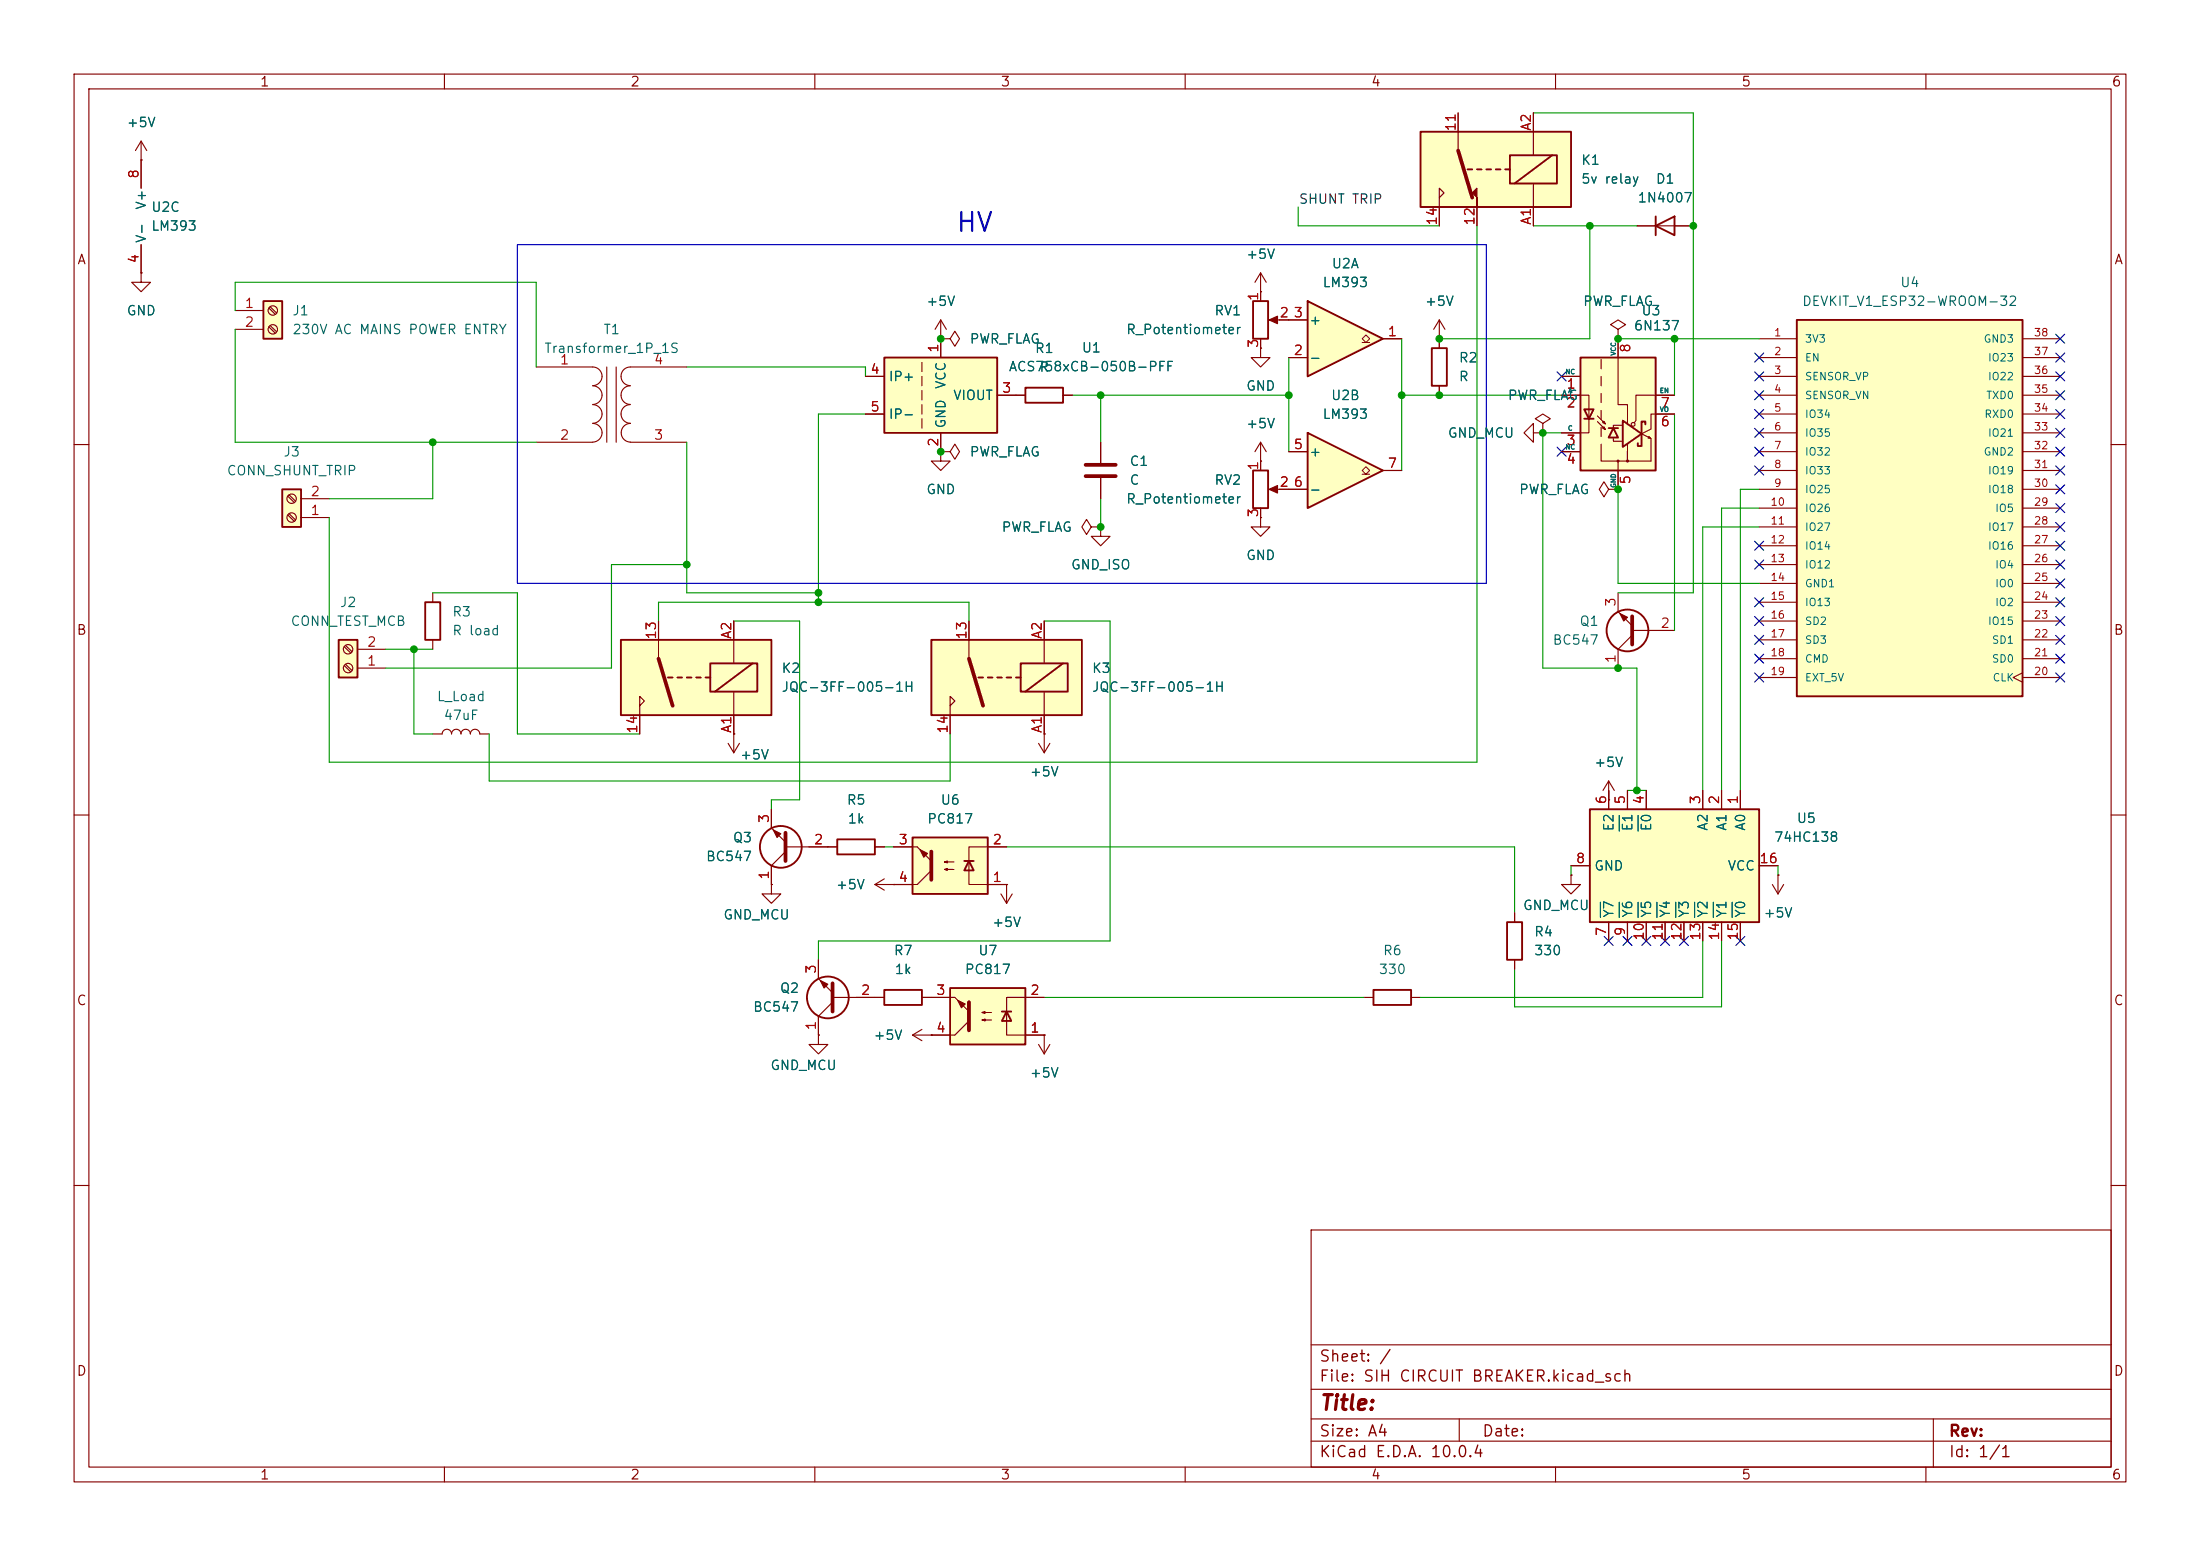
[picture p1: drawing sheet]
<svg xmlns="http://www.w3.org/2000/svg" width="297mm" height="210mm" viewBox="0 0 297 210" stroke-linecap="round" stroke-linejoin="round" font-family="sans-serif">
<g fill="none" stroke="#840000" stroke-width=".15">
<path d="M10 10h277v190h-277zM12 12h273v186h-273zM60 10v2M110 10v2M160 10v2M210 10v2M260 10v2M10 60h2M285 60h2M58.4 99.1h1.3a.64 .64 0 0 1 .6-.7 .64 .64 0 0 1 .7 .7 .64 .64 0 0 1 .6-.7 .64 .64 0 0 1 .6 .7 .64 .64 0 0 1 .7-.7 .64 .64 0 0 1 .6 .7 .64 .64 0 0 1 .6-.7 .64 .64 0 0 1 .7 .7h1.2M10 110h2M285 110h2"/>
<path d="M10 160h2M177 166h108v32h-108zM285 160h2M60 198v2M110 198v2M160 198v2M177 194.5h108M177 191.5h108M177 187.5h108M177 181.5h108M197 191.5v3M210 198v2"/>
<path d="M260 198v2M261 191.5v6.5"/>
</g>
<path d="M83.8 86.4h20.3v10.1h-20.3z" fill="#ffffc2"/>
<path d="M86.4 95.3l.6-.7-.6-.6v5.1M88.9 83.8v5.1M99.1 83.8v5.7M99.1 93.3v5.8" fill="none" stroke="#840000" stroke-width=".15"/>
<path d="M83.8 86.4h20.3v10.1h-20.3zM90.2 91.4h.6M91.4 91.4h.7M92.7 91.4h.6M94 91.4h.6M95.2 91.4h.7M95.9 89.5h6.3v3.8h-6.3zM101.6 89.5l-5.1 3.8" fill="none" stroke="#840000" stroke-width=".25"/>
<path d="M88.9 88.9l1.9 6.4" fill="none" stroke="#840000" stroke-width=".51"/>
<path d="M191.8 17.8h20.3v10.1h-20.3z" fill="#ffffc2"/>
<g fill="none" stroke="#840000" stroke-width=".15">
<path d="M19 19.1l-.7 1.2M19 19.1l.8 1.2M19 19.1v2.5M196.8 15.2v5.1M207 15.2v5.8M19 21.6h.1M194.3 26.7l.6-.7-.6-.6v5.1M199.4 27.9v2.6M207 24.8v5.7M194.3 45.7v1.3M194.3 52.1v1.2M58.4 80v1.3"/>
<path d="M58.4 86.4v1.2"/>
</g>
<path d="M191.8 17.8h20.3v10.1h-20.3zM198.1 22.9h.7M199.4 22.9h.6M200.7 22.9h.6M201.9 22.9h.7M203.2 22.9h.6M203.8 21h6.4v3.8h-6.4zM209.5 21l-5 3.8M193.3 47h2v5.1h-2zM57.4 81.3h2v5.1h-2z" fill="none" stroke="#840000" stroke-width=".25"/>
<path d="M199.4 25.4v2.5v-1.2l-.6-.7z" fill="#840000" stroke="#840000" stroke-width=".15"/>
<path d="M196.8 20.3l2 6.4" fill="none" stroke="#840000" stroke-width=".51"/>
<path d="M38.1 66h2.5v5.1h-2.5z" fill="#ffffc2"/>
<path d="M138.4 52.3h5.1v2.1h-5.1zM38.1 66h2.5v5.1h-2.5z" fill="none" stroke="#840000" stroke-width=".25"/>
<g fill="none" stroke="#840000" stroke-width=".15">
<path d="M127 45.7h1.3l.6-1 .6 1-.6 1-.6-1M127 45.7h.1M137.2 53.3h1.2M143.5 53.3h1.3M38.9 69.5l.8 .9M38.9 67l.8 .8M39 69.3l.9 .9M39 66.8l.9 .8M40.6 69.9h3.8M40.6 67.3h3.8M127 61h1.3l.6-1.1 .6 1.1-.6 1-.6-1M127 61h.1"/>
<path d="M127 61v1.2h1.3l-1.3 1.3-1.3-1.3h1.3M217.2 66l-.7-1-.6 1 .6 1.1 .7-1.1h1.2M218.4 66h.1"/>
<circle cx="39.4" cy="67.3" r=".63"/>
<circle cx="39.4" cy="69.8" r=".63"/>
</g>
<path d="M213.4 48.3h10.1v15.2h-10.1z" fill="#ffffc2"/>
<g fill="none" stroke="#840000" stroke-width=".15">
<path d="M127 45.7h.1M127 43.2l-.8 1.3M127 43.2l.8 1.3M127 43.2v2.5M210.8 53.3h3.7v5.1h-3.7M210.8 50.8h2.6M215.6 56.1l1.1 1.1-.3-.2 .1-.1 .2 .3M215.6 56.9l1.1 1.1-.3-.2 .1-.2 .2 .4M216.2 59.9v2.3h2.2M216.2 48.5v1.3M216.2 50.8v1.3M216.2 53.1v1.3"/>
<path d="M216.2 55.4v1.2M216.2 57.7v1.2M217.8 59.2v.4h1.3M218.4 45.7v8.9h1.3v2.6M218.9 57.4h-1.1v.4M226.1 55.9h-3.2v2l-1.3 .6 1.3 .7v3h-3.2v-2.3M226.1 53.3h-5.2v3.5l-.3 .2M210.8 61h2.6M219.7 61v1.2h-1.3v3.8M218.4 80v2.6l1.9 1.9M220.3 85.7l-1.9 1.9v2.6M220.3 85.1h5.8"/>
<circle cx="220.5" cy="57.3" r=".25"/>
</g>
<g fill="none" stroke="#840000" stroke-width=".25">
<path d="M213.4 48.3h10.1v15.2h-10.1zM213.9 55.2h1.2l-.6 1.3zM213.9 56.5h1.2M217.2 57.8h1.2M217.8 57.8l.6 1.3h-1.2zM219.1 56.8l2.5 1.7-2.5 1.8zM221.6 58.5v1.7h-.5v-.4M222.1 57.3v-.4h-.5v1.6"/>
<circle cx="219.7" cy="85.1" r="2.82"/>
</g>
<g fill="#840000" stroke="#840000" stroke-width=".15">
<path d="M218.7 82.8l1 .5-.5 .5z"/>
<circle cx="218.4" cy="62.2" r=".13"/>
<circle cx="219.7" cy="62.2" r=".13"/>
</g>
<path d="M222.6 58.9l.3 .3-.4-.1z" fill="#840000" stroke="#840000" stroke-width=".14"/>
<path d="M220.3 83.2v3.8" fill="none" stroke="#840000" stroke-width=".51"/>
<path d="M45.7 86.4h2.6v5h-2.6z" fill="#ffffc2"/>
<path d="M45.7 86.4h2.6v5h-2.6z" fill="none" stroke="#840000" stroke-width=".25"/>
<g fill="none" stroke="#840000" stroke-width=".15">
<path d="M170.2 39.4h.1M170.2 36.8l-.8 1.3M170.2 36.8l.7 1.3M170.2 36.8v2.6M194.3 45.7h.1M194.3 43.2l-.8 1.3M194.3 43.2l.8 1.3M194.3 43.2v2.5M46.5 89.8l.8 .9M46.5 87.3l.8 .8M46.7 89.7l.8 .8M46.7 87.1l.8 .9"/>
<path d="M48.3 90.2h3.8M48.3 87.6h3.8"/>
<circle cx="47" cy="90.2" r=".63"/>
<circle cx="47" cy="87.6" r=".63"/>
</g>
<path d="M119.4 48.3h15.2v10.1h-15.2z" fill="#ffffc2"/>
<path d="M119.4 48.3h15.2v10.1h-15.2zM169.2 63.5h2v5.1h-2zM185.4 133.6h5.1v2h-5.1zM203.5 124.5h2v5h-2z" fill="none" stroke="#840000" stroke-width=".25"/>
<g fill="none" stroke="#840000" stroke-width=".15">
<path d="M19 21.6v3.8M19 33v3.8M116.8 50.8h2.6M116.8 55.9h2.6M124.5 48.9v1.3M124.5 50.8v1.3M124.5 52.7v1.3M124.5 54.6v1.3M124.5 56.5v1.3M127 45.7v2.6M127 58.4v2.6M134.6 53.3h2.6"/>
<path d="M170.2 62.2v1.3M170.2 68.6v1.3M171.7 66h2.3M212.1 118.1v1.3h1.3l-1.3 1.3-1.3-1.3h1.3M212.1 118.1h.1M123.2 139.7l1.3 .8M123.2 139.7h2.5M124.5 138.9l-1.3 .8M125.7 139.7h.1M184.1 134.6h1.3M190.5 134.6h1.3M204.5 123.2v1.3"/>
<path d="M204.5 129.5v1.3"/>
</g>
<path d="M171.3 66l1.2-.5v1z" fill="#840000" stroke="#840000" stroke-width=".15"/>
<path d="M128.3 133.4h10.1v7.6h-10.1z" fill="#ffffc2"/>
<path d="M119.4 133.6h5.1v2h-5.1zM128.3 133.4h10.1v7.6h-10.1zM135.3 136.5h1.2M135.9 136.5l.6 1.3h-1.2z" fill="none" stroke="#840000" stroke-width=".25"/>
<g fill="none" stroke="#840000" stroke-width=".15">
<path d="M135.9 119.4h.1M135.9 119.4v2.5M118.1 134.6h1.3M124.5 134.6h4.4M130.8 137.8l-1.9 1.9h-3.2M132.6 137.7l.4 .1v-.3l-.4 .2h1.3M132.6 136.7l.4 .1v-.3l-.4 .2h1.3M135.1 120.7l.8 1.2M136.7 120.7l-.8 1.2M141 134.6h-5.1v5.1h5.1M141 139.7h.1M141 139.7v2.5"/>
<path d="M140.2 141l.8 1.2M141.7 141l-.7 1.2"/>
</g>
<path d="M130.8 135.3v3.8" fill="none" stroke="#840000" stroke-width=".51"/>
<g fill="#840000" stroke="#840000" stroke-width=".15">
<path d="M129.3 135l1 .5-.5 .5z"/>
<path d="M128.9 134.6l1.9 1.9z"/>
</g>
<path d="M123.2 113h10.1v7.7h-10.1z" fill="#ffffc2"/>
<path d="M113 113.3h5.1v2h-5.1zM123.2 113h10.1v7.7h-10.1zM130.2 116.2h1.2M130.8 116.2l.6 1.3h-1.2z" fill="none" stroke="#840000" stroke-width=".25"/>
<path d="M111.8 114.3h1.2M118.1 114.3h1.3M118.1 119.4l1.3 .7M119.4 118.6l-1.3 .8M120.6 119.4h.1M120.6 114.3h3.2M125.7 117.5l-1.9 1.9h-5.7M127.5 117.3l.4 .2v-.3l-.4 .1h1.3M127.5 116.3l.4 .2v-.3l-.4 .1h1.3M135.9 114.3h-5.1v5.1h5.1" fill="none" stroke="#840000" stroke-width=".15"/>
<path d="M125.7 114.9v3.8" fill="none" stroke="#840000" stroke-width=".51"/>
<g fill="#840000" stroke="#840000" stroke-width=".15">
<path d="M124.2 114.7l1 .5-.5 .5z"/>
<path d="M123.8 114.3l1.9 1.9z"/>
</g>
<path d="M125.7 86.4h20.3v10.1h-20.3z" fill="#ffffc2"/>
<path d="M128.3 95.3l.6-.7-.6-.6v5.1M130.8 83.8v5.1M141 99.1h.1M141 83.8v5.7M141 93.3v8.3M140.2 100.3l.8 1.3M141.7 100.3l-.7 1.3" fill="none" stroke="#840000" stroke-width=".15"/>
<path d="M125.7 86.4h20.3v10.1h-20.3zM132.1 91.4h.6M133.3 91.4h.7M134.6 91.4h.7M135.9 91.4h.6M137.2 91.4h.6M137.8 89.5h6.3v3.8h-6.3zM143.5 89.5l-5.1 3.8" fill="none" stroke="#840000" stroke-width=".25"/>
<path d="M130.8 88.9l1.9 6.4" fill="none" stroke="#840000" stroke-width=".51"/>
<path d="M242.6 43.2h30.4v50.8h-30.4z" fill="#ffffc2"/>
<path d="M242.6 43.2h30.4v50.8h-30.4z" fill="none" stroke="#840000" stroke-width=".25"/>
<g fill="none" stroke="#840000" stroke-width=".15">
<path d="M237.5 45.7h5.1M237.5 48.3h5.1M237.5 50.8h5.1M237.5 53.3h5.1M237.5 55.9h5.1M237.5 58.4h5.1M273 45.7h5.1M273 48.3h5.1M273 50.8h5.1M273 53.3h5.1M273 55.9h5.1M273 58.4h5.1"/>
<path d="M237.5 61h5.1M237.5 63.5h5.1M237.5 66h5.1M237.5 68.6h5.1M237.5 71.1h5.1M237.5 73.7h5.1M237.5 76.2h5.1M237.5 78.7h5.1M273 61h5.1M273 63.5h5.1M273 66h5.1M273 68.6h5.1"/>
<path d="M273 71.1h5.1M273 73.7h5.1M273 76.2h5.1M273 78.7h5.1M99.1 99.1h.1M99.1 99.1v2.5M237.5 81.3h5.1M237.5 83.8h5.1M237.5 86.4h5.1M237.5 88.9h5.1M237.5 91.4h5.1M273 90.8l-1.2 .6 1.2 .7"/>
<path d="M273 81.3h5.1M273 83.8h5.1M273 86.4h5.1M273 88.9h5.1M273 91.4h5.1M98.3 100.3l.8 1.3M99.8 100.3l-.7 1.3M104.1 119.4v1.3h1.3l-1.3 1.2-1.2-1.2h1.2M104.1 119.4h.1M239.3 119.4l.7 1.3M240 118.1h.1M240 118.1v2.6"/>
<path d="M240.8 119.4l-.8 1.3"/>
</g>
<path d="M214.6 109.2h22.9v15.3h-22.9z" fill="#ffffc2"/>
<path d="M223.5 30.5l2.6-1.3v2.6zM223.5 29.2v2.6M214.6 109.2h22.9v15.3h-22.9z" fill="none" stroke="#840000" stroke-width=".25"/>
<g fill="none" stroke="#840000" stroke-width=".15">
<path d="M19 36.8v1.3h1.3l-1.3 1.3-1.2-1.3h1.2M19 36.8h.1M221 30.5h7.6M207 58.4v-1.2l-1.3 1.2 1.3 1.3v-1.3h1.3M208.3 58.4h.1M208.3 57.2l1-.7-1-.6-1 .6 1 .7v1.2M212.1 116.8h2.5M217.2 108h.1M217.2 105.4v3.8M217.2 105.4l-.8 1.3M217.2 105.4l.7 1.3M219.7 106.7v2.5"/>
<path d="M222.2 106.7v2.5M229.9 106.7v2.5M232.4 106.7v2.5M234.9 106.7v2.5M237.5 116.8h2.5M217.2 124.5v2.5M219.7 124.5v2.5M222.2 124.5v2.5M224.8 124.5v2.5M227.3 124.5v2.5M229.9 124.5v2.5M232.4 124.5v2.5"/>
<path d="M234.9 124.5v2.5"/>
</g>
<path d="M218.6 110.1v2.1M221.1 110.1v2.1M216.1 121.8v2M218.6 121.8v2M221.1 121.8v2M223.7 121.8v2M226.2 121.8v2M228.8 121.8v2M231.3 121.8v2M233.8 121.8v2" fill="none" stroke="#006464" stroke-width=".15"/>
<path d="M35.6 40.6h2.5v5.1h-2.5z" fill="#ffffc2"/>
<g fill="none" stroke="#840000" stroke-width=".25">
<path d="M35.6 40.6h2.5v5.1h-2.5z"/>
<circle cx="105.4" cy="114.3" r="2.82"/>
<circle cx="111.8" cy="134.6" r="2.82"/>
</g>
<g fill="none" stroke="#840000" stroke-width=".15">
<path d="M31.7 41.9h3.9M31.7 44.5h3.9M36.3 41.6l.9 .8M36.3 44.1l.9 .9M36.5 41.4l.8 .8M36.5 43.9l.8 .9M72.4 49.5h7.6a1.26 1.26 0 0 1 1.3 1.3 1.26 1.26 0 0 1-1.3 1.3M72.4 59.7h7.6M80 52.1a1.26 1.26 0 0 1 1.3 1.2 1.26 1.26 0 0 1-1.3 1.3M80 54.6a1.26 1.26 0 0 1 1.3 1.3 1.26 1.26 0 0 1-1.3 1.2 1.27 1.27 0 0 1 1.3 1.3 1.27 1.27 0 0 1-1.3 1.3M81.9 49.5v10.2M83.2 49.5v10.2"/>
<path d="M85.1 52.1a1.25 1.25 0 0 0-1.3 1.2 1.25 1.25 0 0 0 1.3 1.3M85.1 54.6a1.25 1.25 0 0 0-1.3 1.3 1.25 1.25 0 0 0 1.3 1.2M85.1 59.7h7.6M85.1 57.2a1.26 1.26 0 0 0-1.2 1.2 1.26 1.26 0 0 0 1.2 1.3M92.7 49.5h-7.6a1.25 1.25 0 0 0-1.3 1.3 1.25 1.25 0 0 0 1.3 1.2M218.4 44.5l1.1-.7-1.1-.6-1 .6 1 .7v1.2M218.4 45.7h.1M147.3 71.1l-.6-1-.7 1 .7 1 .6-1h1.3M148.6 71.1v1.3h1.3l-1.3 1.3-1.3-1.3h1.3M148.6 71.1h.1M170.2 69.9v1.2h1.2l-1.2 1.3-1.3-1.3h1.3M170.2 69.9h.1"/>
<path d="M104.1 109.2v2.6l1.9 1.9M106 114.3h5.8M106 114.9l-1.9 1.9v2.6M110.5 139.7v1.3h1.3l-1.3 1.2-1.3-1.2h1.3M110.5 139.7h.1M110.5 129.5v2.6l1.9 1.9M112.4 134.6h5.7M112.4 135.3l-1.9 1.9v2.5"/>
<circle cx="36.8" cy="44.4" r=".63"/>
<circle cx="36.8" cy="41.9" r=".63"/>
</g>
<path d="M106 112.4v3.8M112.4 132.7v3.8" fill="none" stroke="#840000" stroke-width=".51"/>
<g fill="#840000" stroke="#840000" stroke-width=".15">
<path d="M104.4 112l1 .5-.5 .5z"/>
<path d="M110.7 132.3l1.1 .5-.5 .6z"/>
</g>
<path d="M176.5 58.4l10.2 5.1-10.2 5.1z" fill="#ffffc2"/>
<path d="M176.5 58.4l10.2 5.1-10.2 5.1z" fill="none" stroke="#840000" stroke-width=".25"/>
<path d="M183.9 64h.5l-.5-.5 .5-.5 .5 .5-.5 .5h.5" fill="none" stroke="#840000" stroke-width=".14"/>
<path d="M174 61h2.5M174 66h2.5M186.7 63.5h2.5" fill="none" stroke="#840000" stroke-width=".15"/>
<path d="M176.5 40.6l10.2 5.1-10.2 5.1z" fill="#ffffc2"/>
<path d="M169.2 40.6h2v5.1h-2zM176.5 40.6l10.2 5.1-10.2 5.1z" fill="none" stroke="#840000" stroke-width=".25"/>
<path d="M183.9 46.2h.5l-.5-.5 .5-.5 .5 .5-.5 .5h.5" fill="none" stroke="#840000" stroke-width=".14"/>
<g fill="none" stroke="#840000" stroke-width=".15">
<path d="M196.8 15.2v2.6M207 15.2v2.6M19 21.6h.1M19 36.8h.1M19 21.6v3.8M19 33v3.8M170.2 39.4h.1M170.2 39.4v1.2M194.3 27.9v2.6M199.4 27.9v2.6M207 27.9v2.6M221 30.5h2.5"/>
<path d="M226.1 30.5h2.5M116.8 50.8h2.6M116.8 55.9h2.6M127 45.7h.1M127 45.7v2.6M127 58.4v2.6M134.6 53.3h3.8M143.5 53.3h1.3M148.6 59.7v2.8M170.2 47v1.3h1.2l-1.2 1.2-1.3-1.2h1.3M170.2 47h.1M170.2 45.7v1.3"/>
<path d="M170.2 59.7v3.8M170.2 59.7l-.8 1.3M170.2 59.7l.7 1.3M171.7 43.2h4.8M174 48.3h2.5M186.7 45.7h2.5M194.3 45.7h.1M194.3 45.7v1.3M194.3 52.1v1.2M208.3 58.4h.1M210.8 50.8h2.6M210.8 53.3h2.6"/>
<path d="M210.8 58.4h2.6M218.4 45.7h.1M218.4 45.7v2.6M223.5 53.3h2.6M223.5 55.9h2.6M127 61h.1M148.6 71.1h.1M148.6 64.5v2.8M170.2 62.2h.1M170.2 69.9h.1M170.2 68.6v1.3M172.7 66h3.8"/>
<path d="M174 61h2.5M186.7 63.5h2.5M210.8 61h2.6M218.4 66h.1M218.4 63.5v2.5M86.4 96.5v2.6M88.9 83.8v2.6M99.1 99.1h.1M99.1 83.8v2.6M99.1 96.5v2.6M128.3 96.5v2.6M130.8 83.8v2.6"/>
<path d="M141 99.1h.1M141 83.8v2.6M141 96.5v2.6M104.1 119.4h.1M104.1 109.2v2.6M104.1 116.8v2.6M109.2 114.3h3.8M118.1 114.3h1.3M120.6 119.4h.1M120.6 114.3h2.6M120.6 119.4h2.6M133.3 114.3h2.6"/>
<path d="M133.3 119.4h2.6M135.9 119.4h.1M212.1 118.1h.1M212.1 116.8h2.5M217.2 108h.1M217.2 106.7v2.5M219.7 106.7v2.5M222.2 106.7v2.5M229.9 106.7v2.5M232.4 106.7v2.5M234.9 106.7v2.5M237.5 116.8h2.5"/>
<path d="M240 118.1h.1M110.5 139.7h.1M110.5 129.5v2.6M110.5 137.2v2.5M115.6 134.6h3.8M124.5 134.6h3.8M125.7 139.7h.1M125.7 139.7h2.6M138.4 134.6h2.6M138.4 139.7h2.6M141 139.7h.1M204.5 123.2v1.3"/>
<path d="M204.5 129.5v1.3M217.2 124.5v2.5M219.7 124.5v2.5M222.2 124.5v2.5M224.8 124.5v2.5M227.3 124.5v2.5M229.9 124.5v2.5M232.4 124.5v2.5M234.9 124.5v2.5"/>
</g>
<path d="M171.3 43.2l1.2-.5v1z" fill="#840000" stroke="#840000" stroke-width=".15"/>
<path d="M146.6 62.7h4M146.6 64.3h4" fill="none" stroke="#840000" stroke-width=".51"/>
<g fill="none" stroke="#009600" stroke-width=".15">
<path d="M207 15.2h21.6v64.8h-10.2M175.3 27.9v2.6h19M199.4 30.5v72.4h-155v-33M207 30.5h14M214.6 30.5v15.2h-20.3M31.7 44.5v15.2h40.7M31.7 41.9v-3.8h40.7v11.4M58.4 59.7v7.6h-14M92.7 49.5h24.1v1.3M92.7 59.7v20.3h17.8M116.8 55.9h-6.3v25.4M144.8 53.3h29.2"/>
<path d="M148.6 53.3v6.4M174 48.3v12.7M189.2 53.3h21.6M189.2 45.7v17.8M210.8 58.4h-2.5v31.8h12.7v16.5M218.4 45.7h19.1M226.1 45.7v7.6M226.1 55.9v29.2M92.7 76.2h-10.2v14h-30.4M148.6 67.3v3.8M218.4 66v12.7h19.1M237.5 71.1h-7.6v35.6"/>
<path d="M237.5 68.6h-5.1v38.1M237.5 66h-2.6v40.7M52.1 87.6h6.3M55.9 87.6v11.5h2.5M58.4 80h11.4v19.1h16.6M66 99.1v6.3h62.3v-6.3M88.9 83.8v-2.5h41.9v2.5M99.1 83.8h8.8v24.2h-3.8v1.2M141 83.8h8.9v43.2h-39.4v2.5M119.4 114.3h1.2M135.9 114.3h68.6v8.9M212.1 116.8v1.3"/>
<path d="M217.2 106.7v1.3M219.7 106.7h2.5M240 116.8v1.3M141 134.6h43.1M229.9 127v7.6h-38.1M232.4 127v8.9h-27.9v-5.1"/>
</g>
<g fill="none" stroke="#000084" stroke-width=".15">
<path d="M210.2 50.2l1.2 1.2M211.4 50.2l-1.2 1.2M236.9 47.7l1.2 1.2M236.9 55.3l1.2 1.2M236.9 52.7l1.2 1.2M236.9 50.2l1.2 1.2M236.9 57.8l1.2 1.2M238.1 47.7l-1.2 1.2M238.1 55.3l-1.2 1.2M238.1 52.7l-1.2 1.2M238.1 50.2l-1.2 1.2M238.1 57.8l-1.2 1.2"/>
<path d="M277.5 55.3l1.2 1.2M277.5 57.8l1.2 1.2M277.5 52.7l1.2 1.2M277.5 47.7l1.2 1.2M277.5 45.1l1.2 1.2M277.5 50.2l1.2 1.2M278.7 47.7l-1.2 1.2M278.7 45.1l-1.2 1.2M278.7 55.3l-1.2 1.2M278.7 57.8l-1.2 1.2M278.7 52.7l-1.2 1.2M278.7 50.2l-1.2 1.2"/>
<path d="M210.2 60.4l1.2 1.2M211.4 60.4l-1.2 1.2M236.9 75.6l1.2 1.2M236.9 73.1l1.2 1.2M236.9 62.9l1.2 1.2M236.9 60.4l1.2 1.2M238.1 75.6l-1.2 1.2M238.1 73.1l-1.2 1.2M238.1 62.9l-1.2 1.2M238.1 60.4l-1.2 1.2M277.5 68l1.2 1.2M277.5 62.9l1.2 1.2"/>
<path d="M277.5 65.4l1.2 1.2M277.5 60.4l1.2 1.2M277.5 75.6l1.2 1.2M277.5 73.1l1.2 1.2M277.5 78.1l1.2 1.2M277.5 70.5l1.2 1.2M278.7 68l-1.2 1.2M278.7 62.9l-1.2 1.2M278.7 65.4l-1.2 1.2M278.7 60.4l-1.2 1.2M278.7 75.6l-1.2 1.2M278.7 73.1l-1.2 1.2"/>
<path d="M278.7 78.1l-1.2 1.2M278.7 70.5l-1.2 1.2M236.9 83.2l1.2 1.2M236.9 88.3l1.2 1.2M236.9 85.8l1.2 1.2M236.9 80.7l1.2 1.2M236.9 90.8l1.2 1.2M238.1 83.2l-1.2 1.2M238.1 88.3l-1.2 1.2M238.1 85.8l-1.2 1.2M238.1 80.7l-1.2 1.2M238.1 90.8l-1.2 1.2"/>
<path d="M277.5 80.7l1.2 1.2M277.5 88.3l1.2 1.2M277.5 83.2l1.2 1.2M277.5 90.8l1.2 1.2M277.5 85.8l1.2 1.2M278.7 80.7l-1.2 1.2M278.7 88.3l-1.2 1.2M278.7 83.2l-1.2 1.2M278.7 90.8l-1.2 1.2M278.7 85.8l-1.2 1.2M216.6 126.4l1.2 1.2M217.8 126.4l-1.2 1.2"/>
<path d="M219.1 126.4l1.2 1.2M220.3 126.4l-1.2 1.2M221.6 126.4l1.3 1.2M222.9 126.4l-1.3 1.2M224.2 126.4l1.2 1.2M225.4 126.4l-1.2 1.2M226.7 126.4l1.2 1.2M227.9 126.4l-1.2 1.2M234.3 126.4l1.3 1.2M235.6 126.4l-1.3 1.2"/>
</g>
<path d="M69.8 33h130.9v45.7h-130.9z" fill="none" stroke="#0000c2" stroke-width=".15"/>
<path d="M218.6 110.1v2.1M221.1 110.1v2.1M216.1 121.8v2M218.6 121.8v2M221.1 121.8v2M223.7 121.8v2M226.2 121.8v2M228.8 121.8v2M231.3 121.8v2M233.8 121.8v2" fill="none" stroke="#006464" stroke-width=".15"/>
<g fill="#009600" stroke="#009600" stroke-width=".14">
<circle cx="127" cy="45.7" r=".46"/>
<circle cx="127" cy="61" r=".46"/>
<circle cx="148.6" cy="71.1" r=".46"/>
<circle cx="92.7" cy="76.2" r=".46"/>
<circle cx="55.9" cy="87.6" r=".46"/>
<circle cx="58.4" cy="59.7" r=".46"/>
<circle cx="110.5" cy="81.3" r=".46"/>
<circle cx="110.5" cy="80" r=".46"/>
<circle cx="228.6" cy="30.5" r=".46"/>
<circle cx="226.1" cy="45.7" r=".46"/>
<circle cx="189.2" cy="53.3" r=".46"/>
<circle cx="194.3" cy="53.3" r=".46"/>
<circle cx="194.3" cy="45.7" r=".46"/>
<circle cx="218.4" cy="45.7" r=".46"/>
<circle cx="214.6" cy="30.5" r=".46"/>
<circle cx="208.3" cy="58.4" r=".46"/>
<circle cx="218.4" cy="90.2" r=".46"/>
<circle cx="221" cy="106.7" r=".46"/>
<circle cx="218.4" cy="66" r=".46"/>
<circle cx="148.6" cy="53.3" r=".46"/>
<circle cx="174" cy="53.3" r=".46"/>
</g>
<text font-size="2.5" fill="#0000c2" x="128.9" y="31.9">HV</text>
<text font-size="2" fill="#840000" x="178" y="190.8">Title:</text>
<g font-size="1.5" fill="#840000">
<text x="178" y="184.2">Sheet: /</text>
<text x="178" y="186.9">File: SIH CIRCUIT BREAKER.kicad_sch</text>
<text x="178" y="197.1">KiCad E.D.A. 10.0.4</text>
<text x="178" y="194.3">Size: A4</text>
<text x="200" y="194.3">Date:</text>
<text x="263" y="194.3">Rev:</text>
<text x="263" y="197.1">Id: 1/1</text>
</g>
<g font-size="1.3" fill="#840000">
<text x="35" y="12">1</text>
<text x="85" y="12">2</text>
<text x="135" y="12">3</text>
<text x="185" y="12">4</text>
<text x="235" y="12">5</text>
<text x="285" y="12">6</text>
<text x="10.3" y="36">A</text>
<text x="285.3" y="36">A</text>
<text x="10.3" y="86">B</text>
<text x="285.3" y="86">B</text>
<text x="10.3" y="136">C</text>
<text x="285.3" y="136">C</text>
<text x="10.3" y="186">D</text>
<text x="285.3" y="186">D</text>
<text x="35" y="200">1</text>
<text x="85" y="200">2</text>
<text x="135" y="200">3</text>
<text x="185" y="200">4</text>
<text x="235" y="200">5</text>
<text x="285" y="200">6</text>
</g>
<g font-size="1.3" fill="#006464">
<text x="17" y="17.5">+5V</text>
<text x="213.4" y="22.6">K1</text>
<text x="20" y="28.4" transform="rotate(-90 20 28.4)">V+</text>
<text x="20.3" y="28.9">U2C</text>
<text x="213.4" y="25.1">5v relay</text>
<text x="221" y="27.6">1N4007</text>
<text x="223.4" y="25.1">D1</text>
<text x="20" y="32.9" transform="rotate(-90 20 32.9)">V-</text>
<text x="20.3" y="31.5">LM393</text>
<text x="168.1" y="35.3">+5V</text>
<text x="125" y="41.6">+5V</text>
<text x="178.5" y="39.1">LM393</text>
<text x="179.7" y="36.5">U2A</text>
<text x="192.3" y="41.6">+5V</text>
<text x="213.6" y="41.6">PWR_FLAG</text>
<text x="243.2" y="41.6">DEVKIT_V1_ESP32-WROOM-32</text>
<text x="256.4" y="39.1">U4</text>
<text x="17" y="42.9">GND</text>
<text x="39.4" y="42.9">J1</text>
<text x="39.4" y="45.4">230V AC MAINS POWER ENTRY</text>
<text x="73.4" y="48">Transformer_1P_1S</text>
<text x="81.4" y="45.4">T1</text>
<text x="130.8" y="46.7">PWR_FLAG</text>
<text x="139.6" y="48">R1</text>
<text x="145.9" y="47.9">U1</text>
<text x="151.9" y="45.4">R_Potentiometer</text>
<text x="163.9" y="42.9">RV1</text>
<text x="176.7" y="44.2">+</text>
<text x="220.5" y="44.9">6N137</text>
<text x="221.5" y="42.9">U3</text>
<text x="119.9" y="51.8">IP+</text>
<text x="128" y="52.6" transform="rotate(-90 128 52.6)">VCC</text>
<text x="136.1" y="50.4">ACS758xCB-050B-PFF</text>
<text x="140.2" y="50.5">R</text>
<text x="168.1" y="53">GND</text>
<text x="176.7" y="49.2">-</text>
<text x="196.9" y="49.2">R2</text>
<text x="196.9" y="51.8">R</text>
<text x="119.9" y="56.9">IP-</text>
<text x="128" y="57.9" transform="rotate(-90 128 57.9)">GND</text>
<text x="128.6" y="54.3">VIOUT</text>
<text x="168.1" y="58.1">+5V</text>
<text x="178.5" y="56.9">LM393</text>
<text x="179.6" y="54.3">U2B</text>
<text x="195.4" y="59.4">GND_MCU</text>
<text x="203.5" y="54.3">PWR_FLAG</text>
<text x="30.5" y="64.5">CONN_SHUNT_TRIP</text>
<text x="38.2" y="61.9">J3</text>
<text x="130.8" y="61.9">PWR_FLAG</text>
<text x="152.4" y="63.2">C1</text>
<text x="152.4" y="65.7">C</text>
<text x="163.9" y="65.7">RV2</text>
<text x="176.7" y="61.9">+</text>
<text x="125" y="67">GND</text>
<text x="151.9" y="68.3">R_Potentiometer</text>
<text x="176.7" y="67">-</text>
<text x="205" y="67">PWR_FLAG</text>
<text x="135.1" y="72.1">PWR_FLAG</text>
<text x="144.5" y="77.2">GND_ISO</text>
<text x="168.1" y="75.9">GND</text>
<text x="45.8" y="82.3">J2</text>
<text x="61" y="83.5">R3</text>
<text x="39.1" y="84.8">CONN_TEST_MCB</text>
<text x="61" y="86.1">R load</text>
<text x="209.5" y="87.3">BC547</text>
<text x="213.1" y="84.8">Q1</text>
<text x="58.9" y="95">L_Load</text>
<text x="105.4" y="91.1">K2</text>
<text x="105.4" y="93.7">JQC-3FF-005-1H</text>
<text x="147.3" y="91.1">K3</text>
<text x="147.3" y="93.7">JQC-3FF-005-1H</text>
<text x="59.8" y="97.5">47uF</text>
<text x="99.8" y="102.8">+5V</text>
<text x="138.9" y="105.1">+5V</text>
<text x="215.1" y="103.8">+5V</text>
<text x="114.2" y="108.9">R5</text>
<text x="114.3" y="111.5">1k</text>
<text x="125.1" y="111.5">PC817</text>
<text x="126.9" y="108.9">U6</text>
<text x="218.1" y="112.3" transform="rotate(-90 218.1 112.3)">E2</text>
<text x="220.7" y="112.3" transform="rotate(-90 220.7 112.3)">E1</text>
<text x="223.2" y="112.3" transform="rotate(-90 223.2 112.3)">E0</text>
<text x="230.8" y="112.2" transform="rotate(-90 230.8 112.2)">A2</text>
<text x="233.4" y="112.2" transform="rotate(-90 233.4 112.2)">A1</text>
<text x="235.9" y="112.2" transform="rotate(-90 235.9 112.2)">A0</text>
<text x="239.4" y="113.9">74HC138</text>
<text x="242.5" y="111.4">U5</text>
<text x="95.2" y="116.5">BC547</text>
<text x="98.8" y="114">Q3</text>
<text x="215.1" y="117.8">GND</text>
<text x="233.2" y="117.8">VCC</text>
<text x="97.6" y="124.4">GND_MCU</text>
<text x="112.8" y="120.4">+5V</text>
<text x="133.9" y="125.4">+5V</text>
<text x="205.5" y="123.1">GND_MCU</text>
<text x="218.1" y="124" transform="rotate(-90 218.1 124)">Y7</text>
<text x="220.7" y="124" transform="rotate(-90 220.7 124)">Y6</text>
<text x="223.2" y="124" transform="rotate(-90 223.2 124)">Y5</text>
<text x="225.8" y="124" transform="rotate(-90 225.8 124)">Y4</text>
<text x="228.3" y="124" transform="rotate(-90 228.3 124)">Y3</text>
<text x="230.8" y="124" transform="rotate(-90 230.8 124)">Y2</text>
<text x="233.4" y="124" transform="rotate(-90 233.4 124)">Y1</text>
<text x="235.9" y="124" transform="rotate(-90 235.9 124)">Y0</text>
<text x="238" y="124.2">+5V</text>
<text x="120.6" y="129.2">R7</text>
<text x="120.7" y="131.8">1k</text>
<text x="130.2" y="131.8">PC817</text>
<text x="132" y="129.2">U7</text>
<text x="186" y="131.8">330</text>
<text x="186.6" y="129.2">R6</text>
<text x="207" y="126.7">R4</text>
<text x="207" y="129.2">330</text>
<text x="101.6" y="136.9">BC547</text>
<text x="105.2" y="134.3">Q2</text>
<text x="117.8" y="140.7">+5V</text>
<text x="103.9" y="144.7">GND_MCU</text>
<text x="138.9" y="145.8">+5V</text>
</g>
<g font-size="1.3" fill="#a90000">
<text x="196.8" y="17.8" transform="rotate(-90 196.8 17.8)">11</text>
<text x="207" y="17.8" transform="rotate(-90 207 17.8)">A2</text>
<text x="19" y="24.2" transform="rotate(-90 19 24.2)">8</text>
<text x="19" y="35.6" transform="rotate(-90 19 35.6)">4</text>
<text x="194.3" y="30.5" transform="rotate(-90 194.3 30.5)">14</text>
<text x="199.4" y="30.5" transform="rotate(-90 199.4 30.5)">12</text>
<text x="207" y="30.5" transform="rotate(-90 207 30.5)">A1</text>
<text x="32.9" y="41.9">1</text>
<text x="170.2" y="40.7" transform="rotate(-90 170.2 40.7)">1</text>
<text x="32.9" y="44.4">2</text>
<text x="127" y="47.7" transform="rotate(-90 127 47.7)">1</text>
<text x="170.2" y="47.1" transform="rotate(-90 170.2 47.1)">3</text>
<text x="172.6" y="43.2">2</text>
<text x="174.6" y="43.2">3</text>
<text x="187.3" y="45.7">1</text>
<text x="220.4" y="47.7" transform="rotate(-90 220.4 47.7)">8</text>
<text x="75.5" y="49.5">1</text>
<text x="88.2" y="49.5">4</text>
<text x="117.4" y="50.8">4</text>
<text x="135.2" y="53.3">3</text>
<text x="174.6" y="48.2">2</text>
<text x="211.4" y="52.8">1</text>
<text x="75.5" y="59.7">2</text>
<text x="88.2" y="59.7">3</text>
<text x="117.4" y="55.9">5</text>
<text x="211.4" y="55.3">2</text>
<text x="224.1" y="57.8">6</text>
<text x="224.1" y="55.3">7</text>
<text x="127" y="60.4" transform="rotate(-90 127 60.4)">2</text>
<text x="170.2" y="63.6" transform="rotate(-90 170.2 63.6)">1</text>
<text x="174.6" y="60.9">5</text>
<text x="187.3" y="63.5">7</text>
<text x="211.4" y="60.4">3</text>
<text x="211.4" y="62.9">4</text>
<text x="220.4" y="65.5" transform="rotate(-90 220.4 65.5)">5</text>
<text x="41.8" y="69.8">1</text>
<text x="41.8" y="67.3">2</text>
<text x="170.2" y="69.9" transform="rotate(-90 170.2 69.9)">3</text>
<text x="172.6" y="66">2</text>
<text x="174.6" y="66">6</text>
<text x="218.4" y="82" transform="rotate(-90 218.4 82)">3</text>
<text x="49.5" y="87.6">2</text>
<text x="88.9" y="86.4" transform="rotate(-90 88.9 86.4)">13</text>
<text x="99" y="86.3" transform="rotate(-90 99 86.3)">A2</text>
<text x="130.8" y="86.4" transform="rotate(-90 130.8 86.4)">13</text>
<text x="140.9" y="86.3" transform="rotate(-90 140.9 86.3)">A2</text>
<text x="218.4" y="89.6" transform="rotate(-90 218.4 89.6)">1</text>
<text x="224.1" y="85.1">2</text>
<text x="49.5" y="90.1">1</text>
<text x="86.3" y="99.1" transform="rotate(-90 86.3 99.1)">14</text>
<text x="99" y="99" transform="rotate(-90 99 99)">A1</text>
<text x="128.2" y="99.1" transform="rotate(-90 128.2 99.1)">14</text>
<text x="140.9" y="99" transform="rotate(-90 140.9 99)">A1</text>
<text x="104.1" y="111.2" transform="rotate(-90 104.1 111.2)">3</text>
<text x="217.1" y="108.7" transform="rotate(-90 217.1 108.7)">6</text>
<text x="219.7" y="108.7" transform="rotate(-90 219.7 108.7)">5</text>
<text x="222.2" y="108.7" transform="rotate(-90 222.2 108.7)">4</text>
<text x="229.8" y="108.7" transform="rotate(-90 229.8 108.7)">3</text>
<text x="232.4" y="108.7" transform="rotate(-90 232.4 108.7)">2</text>
<text x="234.9" y="108.7" transform="rotate(-90 234.9 108.7)">1</text>
<text x="104.1" y="118.8" transform="rotate(-90 104.1 118.8)">1</text>
<text x="109.8" y="114.3">2</text>
<text x="121.2" y="114.3">3</text>
<text x="121.2" y="119.4">4</text>
<text x="133.9" y="119.4">1</text>
<text x="133.9" y="114.3">2</text>
<text x="212.7" y="116.8">8</text>
<text x="237.4" y="116.8">16</text>
<text x="110.5" y="131.5" transform="rotate(-90 110.5 131.5)">3</text>
<text x="217.1" y="126.4" transform="rotate(-90 217.1 126.4)">7</text>
<text x="219.7" y="126.4" transform="rotate(-90 219.7 126.4)">9</text>
<text x="222.2" y="127" transform="rotate(-90 222.2 127)">10</text>
<text x="224.8" y="127" transform="rotate(-90 224.8 127)">11</text>
<text x="227.3" y="127" transform="rotate(-90 227.3 127)">12</text>
<text x="229.8" y="127" transform="rotate(-90 229.8 127)">13</text>
<text x="232.4" y="127" transform="rotate(-90 232.4 127)">14</text>
<text x="234.9" y="127" transform="rotate(-90 234.9 127)">15</text>
<text x="116.1" y="134.6">2</text>
<text x="126.3" y="134.6">3</text>
<text x="139" y="134.6">2</text>
<text x="110.5" y="139.1" transform="rotate(-90 110.5 139.1)">1</text>
<text x="126.3" y="139.7">4</text>
<text x="139" y="139.7">1</text>
</g>
<text font-size="1.3" fill="#0f0f0f" x="175.3" y="27.8">SHUNT TRIP</text>
<g font-size="1" fill="#a90000">
<text x="239.4" y="45.6">1</text>
<text x="274.5" y="45.6">38</text>
<text x="239.4" y="48.2">2</text>
<text x="239.4" y="50.7">3</text>
<text x="239.4" y="53.3">4</text>
<text x="274.5" y="53.3">35</text>
<text x="274.5" y="50.7">36</text>
<text x="274.5" y="48.2">37</text>
<text x="239.4" y="55.8">5</text>
<text x="239.4" y="58.3">6</text>
<text x="274.5" y="58.3">33</text>
<text x="274.5" y="55.8">34</text>
<text x="239.4" y="60.9">7</text>
<text x="239.4" y="63.4">8</text>
<text x="239.4" y="66">9</text>
<text x="274.5" y="66">30</text>
<text x="274.5" y="63.4">31</text>
<text x="274.5" y="60.9">32</text>
<text x="238.9" y="68.5">10</text>
<text x="238.9" y="71">11</text>
<text x="274.5" y="71">28</text>
<text x="274.5" y="68.5">29</text>
<text x="238.9" y="73.6">12</text>
<text x="238.9" y="76.1">13</text>
<text x="274.5" y="76.1">26</text>
<text x="274.5" y="73.6">27</text>
<text x="238.9" y="78.7">14</text>
<text x="238.9" y="81.2">15</text>
<text x="238.9" y="83.7">16</text>
<text x="274.5" y="83.7">23</text>
<text x="274.5" y="81.2">24</text>
<text x="274.5" y="78.7">25</text>
<text x="238.9" y="86.3">17</text>
<text x="238.9" y="88.8">18</text>
<text x="274.5" y="88.8">21</text>
<text x="274.5" y="86.3">22</text>
<text x="238.9" y="91.4">19</text>
<text x="274.5" y="91.4">20</text>
</g>
<g font-size="1" fill="#006464">
<text x="243.6" y="46.5">3V3</text>
<text x="267.7" y="46.5">GND3</text>
<text x="243.6" y="49">EN</text>
<text x="243.6" y="51.6">SENSOR_VP</text>
<text x="268.3" y="51.6">IO22</text>
<text x="268.3" y="49">IO23</text>
<text x="243.6" y="54.1">SENSOR_VN</text>
<text x="243.6" y="56.7">IO34</text>
<text x="243.6" y="59.2">IO35</text>
<text x="267.8" y="56.7">RXD0</text>
<text x="268.1" y="54.1">TXD0</text>
<text x="268.3" y="59.2">IO21</text>
<text x="243.6" y="61.7">IO32</text>
<text x="243.6" y="64.3">IO33</text>
<text x="267.7" y="61.7">GND2</text>
<text x="268.3" y="64.3">IO19</text>
<text x="243.6" y="66.8">IO25</text>
<text x="243.6" y="69.4">IO26</text>
<text x="243.6" y="71.9">IO27</text>
<text x="268.3" y="71.9">IO17</text>
<text x="268.3" y="66.8">IO18</text>
<text x="269.3" y="69.4">IO5</text>
<text x="243.6" y="74.4">IO14</text>
<text x="243.6" y="77">IO12</text>
<text x="268.3" y="74.4">IO16</text>
<text x="269.3" y="77">IO4</text>
<text x="243.6" y="79.5">GND1</text>
<text x="243.6" y="82.1">IO13</text>
<text x="269.3" y="82.1">IO2</text>
<text x="269.3" y="79.5">IO0</text>
<text x="243.6" y="84.6">SD2</text>
<text x="243.6" y="87.1">SD3</text>
<text x="243.6" y="89.7">CMD</text>
<text x="268.3" y="84.6">IO15</text>
<text x="268.8" y="89.7">SD0</text>
<text x="268.8" y="87.1">SD1</text>
<text x="243.6" y="92.2">EXT_5V</text>
<text x="268.9" y="92.2">CLK</text>
</g>
<g font-size=".6" fill="#006464">
<text x="211.3" y="50.7">NC</text>
<text x="211.7" y="53.2">A</text>
<text x="218.3" y="48.1" transform="rotate(-90 218.3 48.1)">VCC</text>
<text x="224" y="53.2">EN</text>
<text x="211.6" y="58.3">C</text>
<text x="224" y="55.7">VO</text>
<text x="211.3" y="60.8">NC</text>
<text x="218.3" y="65.9" transform="rotate(-90 218.3 65.9)">GND</text>
</g>
</svg>
